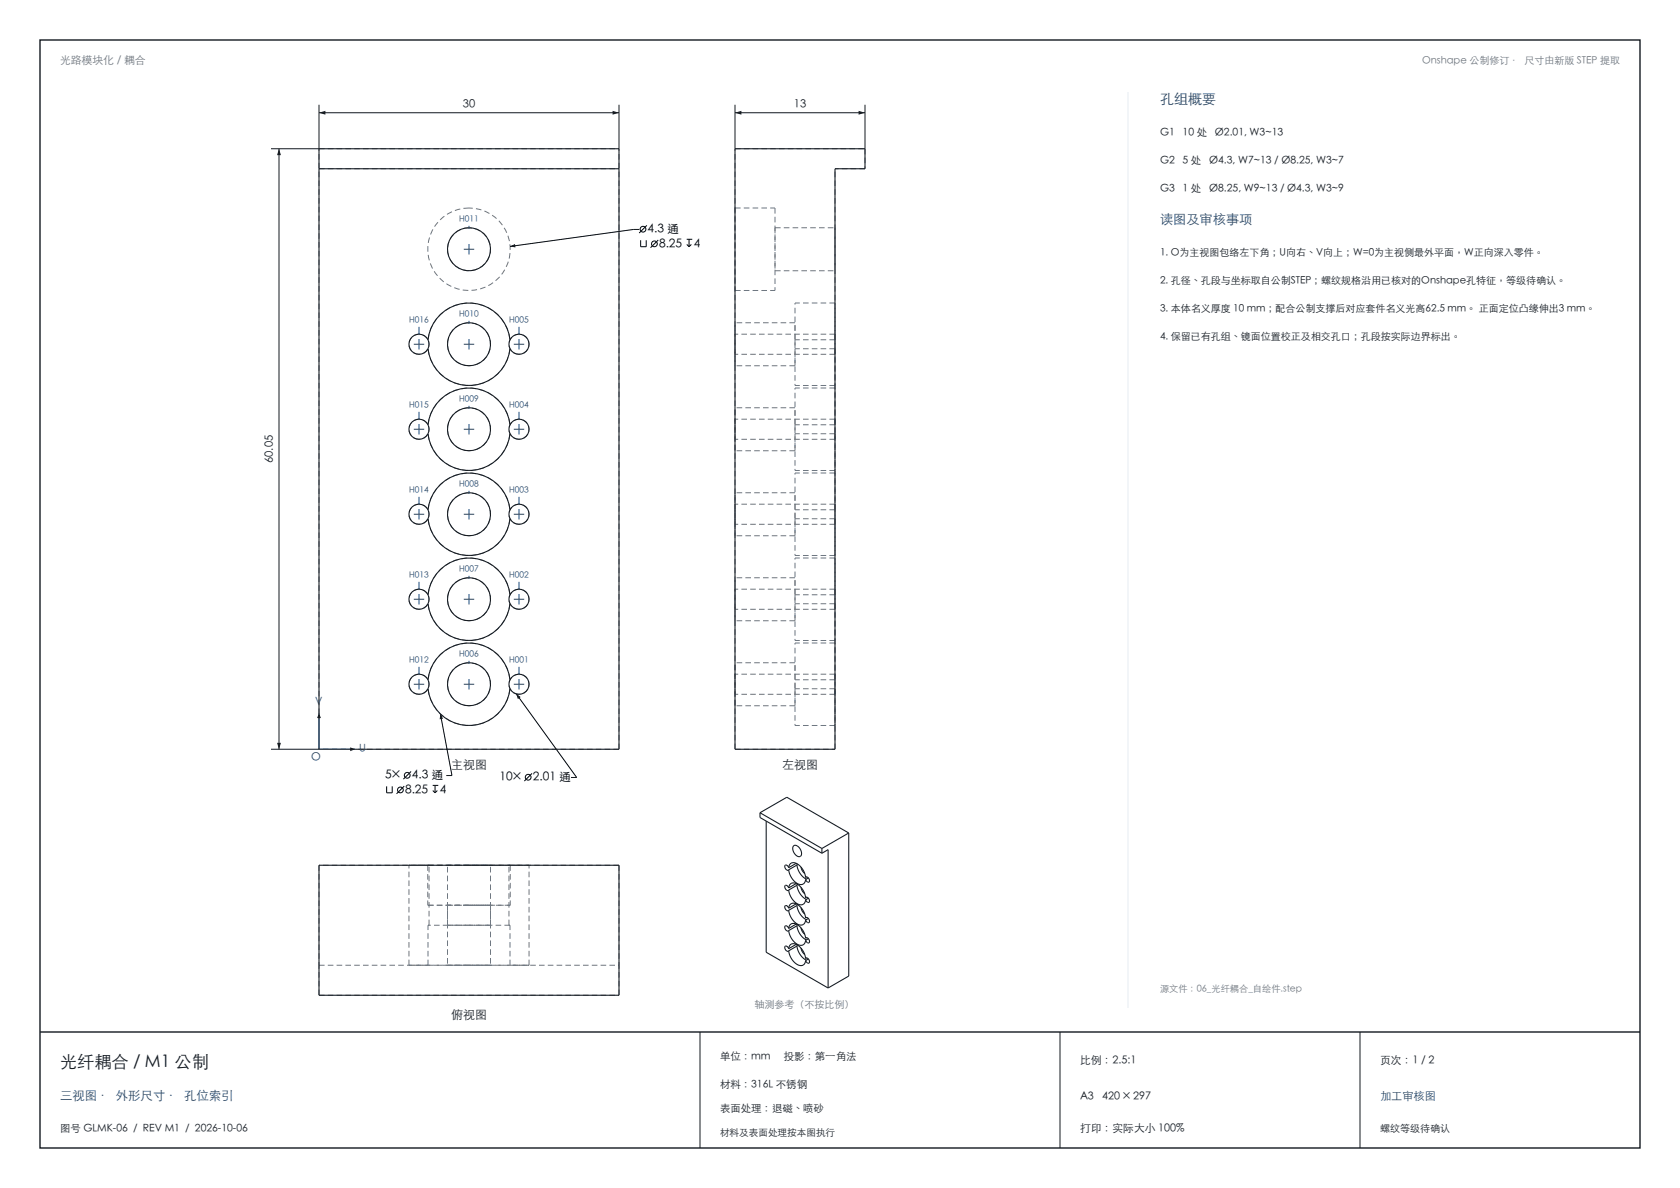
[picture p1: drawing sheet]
<svg xmlns="http://www.w3.org/2000/svg" width="420mm" height="297mm" viewBox="0 0 420 297" stroke-linecap="round" stroke-linejoin="round" font-family="sans-serif">
<path d="M10 10h400v277h-400zM10 258h400" fill="none" stroke="#141a21" stroke-width=".35"/>
<path d="M79.8 26.2v11M79.8 28.2h75M154.8 26.2v11M175 258v29M265 258v29M340 258v29" fill="none" stroke="#141a21" stroke-width=".25"/>
<g fill="none" stroke="#6b7580" stroke-width=".25" stroke-dasharray="1.4 .8" stroke-linecap="butt">
<path d="M79.8 37.2h75M183.8 37.2h32.5M216.3 37.2v5M79.8 42.2h75M117.3 52a10.3 10.3 0 0 0-9.2 15.1 10.3 10.3 0 0 0 17.6 1.2 10.3 10.3 0 0 0-7-16.2l-1.4-.1M117.3 56.9a5.4 5.4 0 0 0-4.9 7.8 5.4 5.4 0 0 0 9.1 .9 5.4 5.4 0 0 0-3.2-8.6l-1-.1M183.8 52v20.6M183.8 52h10M193.8 56.9h15M193.8 56.9v10.8M193.8 52v20.6M208.8 56.9v10.8"/>
<path d="M216.3 42.2h-7.5M183.8 72.6h10M193.8 67.7h15M208.8 75.7h-10M104.8 88.6a2.51 2.51 0 0 1-2.3-3.6 2.51 2.51 0 0 1 4.2-.6 2.51 2.51 0 0 1-1.3 4.1l-.6 .1M107 84.9a10.3 10.3 0 0 1 10.3-9.2 10.3 10.3 0 0 1 10.2 9.2M117.3 91.4a5.4 5.4 0 0 1-4.9-7.7 5.4 5.4 0 0 1 9.1-.9 5.4 5.4 0 0 1-3.2 8.5l-1 .1M127.5 87.2a10.3 10.3 0 0 1-10.2 9.2 10.3 10.3 0 0 1-10.3-9.2M129.8 88.6a2.51 2.51 0 0 1-2.3-3.6 2.51 2.51 0 0 1 4.2-.6 2.51 2.51 0 0 1-1.3 4.1l-.6 .1M183.8 88.6v-5.1M183.8 91.4v-10.7M198.8 87.2v9.2"/>
<path d="M198.8 84.9v-9.2M198.8 91.4h-15M198.8 91.4v-10.7M198.8 84.9v2.3M198.8 80.7h-15M208.8 84.9v-9.2M208.8 84.9v-1.4M208.8 83.5v5.1M208.8 88.6v-1.4M208.8 87.2v9.2M208.8 87.2h-10M208.8 84.9h-10"/>
<path d="M208.8 88.6h-25M208.8 97h-10M208.8 96.4h-10M208.8 83.5h-25M104.8 109.8a2.51 2.51 0 0 1-2.3-3.5 2.51 2.51 0 0 1 4.2-.6 2.51 2.51 0 0 1-1.3 4l-.6 .1M107 106.2a10.3 10.3 0 0 1 10.3-9.2 10.3 10.3 0 0 1 10.2 9.2M117.3 112.7a5.4 5.4 0 0 1-4.9-7.8 5.4 5.4 0 0 1 9.1-.8 5.4 5.4 0 0 1-3.2 8.5l-1 .1M127.5 108.4a10.3 10.3 0 0 1-10.2 9.2 10.3 10.3 0 0 1-10.3-9.2M129.8 109.8a2.51 2.51 0 0 1-2.3-3.5 2.51 2.51 0 0 1 4.2-.6 2.51 2.51 0 0 1-1.3 4l-.6 .1M183.8 109.8v-5M183.8 112.7v-10.8M198.8 108.4v9.2"/>
<path d="M198.8 106.2v-9.2M198.8 112.7h-15M198.8 112.7v-10.8M198.8 106.2v2.2M198.8 101.9h-15M208.8 106.2v-9.2M208.8 106.2v-1.4M208.8 104.8v5M208.8 109.8v-1.4M208.8 108.4v9.2M208.8 108.4h-10M208.8 106.2h-10"/>
<path d="M208.8 109.8h-25M208.8 118.2h-10M208.8 117.6h-10M208.8 104.8h-25M104.8 131.1a2.51 2.51 0 0 1-2.3-3.6 2.51 2.51 0 0 1 4.2-.6 2.51 2.51 0 0 1-1.3 4.1l-.6 .1M107 127.4a10.3 10.3 0 0 1 10.3-9.2 10.3 10.3 0 0 1 10.2 9.2M117.3 133.9a5.4 5.4 0 0 1-4.9-7.7 5.4 5.4 0 0 1 9.1-.9 5.4 5.4 0 0 1-3.2 8.5l-1 .1M127.5 129.7a10.3 10.3 0 0 1-10.2 9.2 10.3 10.3 0 0 1-10.3-9.2M129.8 131.1a2.51 2.51 0 0 1-2.3-3.6 2.51 2.51 0 0 1 4.2-.6 2.51 2.51 0 0 1-1.3 4.1l-.6 .1M183.8 131.1v-5.1M183.8 133.9v-10.7M198.8 127.4v-9.2"/>
<path d="M198.8 129.7v9.2M198.8 133.9h-15M198.8 133.9v-10.7M198.8 129.7v-2.3M198.8 123.2h-15M208.8 129.7v9.2M208.8 129.7v1.4M208.8 131.1v-5.1M208.8 126v1.4M208.8 127.4v-9.2M208.8 127.4h-10M208.8 129.7h-10"/>
<path d="M208.8 131.1h-25M208.8 139.5h-10M208.8 138.9h-10M208.8 126h-25M104.8 152.3a2.51 2.51 0 0 1-2.3-3.5 2.51 2.51 0 0 1 4.2-.6 2.51 2.51 0 0 1-1.3 4l-.6 .1M107 148.7a10.3 10.3 0 0 1 10.3-9.2 10.3 10.3 0 0 1 10.2 9.2M117.3 155.2a5.4 5.4 0 0 1-4.9-7.8 5.4 5.4 0 0 1 9.1-.8 5.4 5.4 0 0 1-3.2 8.5l-1 .1M127.5 150.9a10.3 10.3 0 0 1-10.2 9.2 10.3 10.3 0 0 1-10.3-9.2M129.8 152.3a2.51 2.51 0 0 1-2.3-3.5 2.51 2.51 0 0 1 4.2-.6 2.51 2.51 0 0 1-1.3 4l-.6 .1M183.8 152.3v-5M183.8 155.2v-10.8M198.8 150.9v9.2"/>
<path d="M198.8 148.7v-9.2M198.8 155.2h-15M198.8 155.2v-10.8M198.8 148.7v2.2M198.8 144.4h-15M208.8 148.7v-9.2M208.8 148.7v-1.4M208.8 147.3v5M208.8 152.3v-1.4M208.8 150.9v9.2M208.8 150.9h-10M208.8 148.7h-10"/>
<path d="M208.8 152.3h-25M208.8 147.3h-25M104.8 173.6a2.51 2.51 0 0 1-2.3-3.6 2.51 2.51 0 0 1 4.2-.6 2.51 2.51 0 0 1-1.3 4.1l-.6 .1M107 169.9a10.3 10.3 0 0 1 10.3-9.1 10.3 10.3 0 0 1 10.2 9.1M117.3 176.4a5.4 5.4 0 0 1-4.9-7.7 5.4 5.4 0 0 1 9.1-.9 5.4 5.4 0 0 1-3.2 8.5l-1 .1M127.5 172.2a10.3 10.3 0 0 1-10.2 9.2 10.3 10.3 0 0 1-10.3-9.2M129.8 173.6a2.51 2.51 0 0 1-2.3-3.6 2.51 2.51 0 0 1 4.2-.6 2.51 2.51 0 0 1-1.3 4.1l-.6 .1M183.8 173.6v-5.1M183.8 176.4v-10.7M198.8 169.9v-9.2M198.8 172.2v9.2M198.8 176.4h-15"/>
<path d="M198.8 176.4v-10.7M198.8 172.2v-2.3M198.8 165.7h-15M208.8 172.2v9.2M208.8 172.2v1.4M208.8 173.6v-5.1M208.8 168.5v1.4M208.8 169.9v-9.2M208.8 169.9h-10M208.8 172.2h-10M208.8 173.6h-25M208.8 160.1h-10"/>
<path d="M208.8 160.7h-10M208.8 168.5h-25M79.8 187.3v-150.1M154.8 187.3v-150.1M154.8 187.3h-75M183.8 187.3h25M183.8 187.3v-150.1M208.8 187.3v-145.1M208.8 181.4h-10M79.8 216.3v25M102.2 216.3h5.1M104.8 216.3h-2.6"/>
<path d="M106.9 216.3h20.7M106.9 216.3v10M107.3 216.3h-2.5M111.9 216.3h10.7M117.3 216.3h-10.4M117.3 216.3h-5.4M122.6 216.3h-5.3M127.2 216.3h5.1M127.6 216.3h-10.3M127.6 216.3v10M129.8 216.3h-2.6M132.3 216.3h-2.5"/>
<path d="M154.8 216.3v25M154.8 216.3h-75M106.9 226.3h20.7M107 231.3h.3M107.3 231.3v-15M111.9 231.3h10.7M111.9 226.3h10.7M111.9 231.3v-15M111.9 226.3v15M117.3 231.3h-5.4M117.3 226.3h-5.4M117.3 226.3h-10.4"/>
<path d="M122.6 231.3h-5.3M122.6 226.3h-5.3M122.6 231.3v-15M122.6 226.3v15M127.2 231.3v-15M127.5 231.3h-20.5M127.5 231.3h-.3M127.6 226.3h-10.3M79.8 241.3h75M79.8 248.8v-7.5M79.8 248.8h75M102.2 241.3h4.8"/>
<path d="M102.2 241.3v-25M104.8 241.3h-2.6M107 241.3h20.5M107 241.3h-2.2M107 241.3v-10M111.9 241.3h10.7M117.3 241.3h-5.4M122.6 241.3h-5.3M127.5 241.3h4.8M127.5 241.3v-10M129.8 241.3h-2.3M132.3 241.3h-2.5"/>
<path d="M132.3 241.3v-25M154.8 248.8v-7.5"/>
</g>
<g fill="none" stroke="#141a21" stroke-width=".27">
<path d="M79.8 37.2h75v150.1h-75zM183.8 37.2h32.5v5h-7.5v145.1h-25zM79.8 42.2h75M107 84.9a10.3 10.3 0 0 1 10.3-9.2 10.3 10.3 0 0 1 10.2 9.2M107 87.2a10.3 10.3 0 0 0 10.3 9.2 10.3 10.3 0 0 0 10.2-9.2M107 84.9a2.51 2.51 0 0 0-3.8-.8 2.51 2.51 0 0 0 0 3.9 2.51 2.51 0 0 0 3.8-.8M107 84.9a2.51 2.51 0 0 1 0 2.3M127.5 84.9a2.51 2.51 0 0 1 3.8-.8 2.51 2.51 0 0 1 0 3.9 2.51 2.51 0 0 1-3.8-.8M127.5 84.9a2.51 2.51 0 0 0 0 2.3M107 106.2a10.3 10.3 0 0 1 10.3-9.2 10.3 10.3 0 0 1 10.2 9.2M107 108.4a10.3 10.3 0 0 0 10.3 9.2 10.3 10.3 0 0 0 10.2-9.2M107 106.2a2.51 2.51 0 0 0-3.8-.8 2.51 2.51 0 0 0 0 3.9 2.51 2.51 0 0 0 3.8-.9"/>
<path d="M107 106.2a2.51 2.51 0 0 1 0 2.2M127.5 106.2a2.51 2.51 0 0 1 3.8-.8 2.51 2.51 0 0 1 0 3.9 2.51 2.51 0 0 1-3.8-.9M127.5 106.2a2.51 2.51 0 0 0 0 2.2M107 129.7a10.3 10.3 0 0 0 10.3 9.2 10.3 10.3 0 0 0 10.2-9.2M107 127.4a2.51 2.51 0 0 0-3.8-.8 2.51 2.51 0 0 0 0 3.9 2.51 2.51 0 0 0 3.8-.8M107 127.4a10.3 10.3 0 0 1 10.3-9.2 10.3 10.3 0 0 1 10.2 9.2M107 127.4a2.51 2.51 0 0 1 0 2.3M127.5 127.4a2.51 2.51 0 0 1 3.8-.8 2.51 2.51 0 0 1 0 3.9 2.51 2.51 0 0 1-3.8-.8M127.5 127.4a2.51 2.51 0 0 0 0 2.3M107 148.7a10.3 10.3 0 0 1 10.3-9.2 10.3 10.3 0 0 1 10.2 9.2M107 150.9a10.3 10.3 0 0 0 10.3 9.2 10.3 10.3 0 0 0 10.2-9.2M107 148.7a2.51 2.51 0 0 0-3.8-.8 2.51 2.51 0 0 0 0 3.9 2.51 2.51 0 0 0 3.8-.9"/>
<path d="M107 148.7a2.51 2.51 0 0 1 0 2.2M127.5 148.7a2.51 2.51 0 0 1 3.8-.8 2.51 2.51 0 0 1 0 3.9 2.51 2.51 0 0 1-3.8-.9M127.5 148.7a2.51 2.51 0 0 0 0 2.2M107 172.2a10.3 10.3 0 0 0 10.3 9.2 10.3 10.3 0 0 0 10.2-9.2M107 169.9a2.51 2.51 0 0 0-3.8-.8 2.51 2.51 0 0 0 0 3.9 2.51 2.51 0 0 0 3.8-.8M107 169.9a10.3 10.3 0 0 1 10.3-9.1 10.3 10.3 0 0 1 10.2 9.1M107 169.9a2.51 2.51 0 0 1 0 2.3M127.5 169.9a2.51 2.51 0 0 1 3.8-.8 2.51 2.51 0 0 1 0 3.9 2.51 2.51 0 0 1-3.8-.8M127.5 169.9a2.51 2.51 0 0 0 0 2.3M79.8 216.3h75v32.5h-75z"/>
<circle cx="117.3" cy="62.3" r="5.4"/>
<circle cx="117.3" cy="86.1" r="5.4"/>
<circle cx="117.3" cy="107.3" r="5.4"/>
<circle cx="117.3" cy="128.6" r="5.4"/>
<circle cx="117.3" cy="149.8" r="5.4"/>
<circle cx="117.3" cy="171.1" r="5.4"/>
</g>
<g fill="#141a21">
<path d="M79.8 28.2l1.6-.5v1z"/>
<path d="M153.2 27.7l1.6 .5-1.6 .5z"/>
</g>
<path d="M67.8 37.2h12M69.8 37.2v150.1M67.8 187.3h12" fill="none" stroke="#141a21" stroke-width=".25"/>
<g fill="#141a21">
<path d="M69.3 185.7h.9l-.4 1.6z"/>
<path d="M69.8 37.2l.4 1.6h-.9z"/>
</g>
<path d="M183.8 26.2v11M183.8 28.2h32.5M216.3 26.2v11" fill="none" stroke="#141a21" stroke-width=".25"/>
<g fill="#141a21">
<path d="M183.8 28.2l1.6-.5v1z"/>
<path d="M214.7 27.7l1.6 .5-1.6 .5z"/>
</g>
<path d="M79.8 178.3v9h9" fill="none" stroke="#144578" stroke-width=".25"/>
<g fill="#141a21">
<path d="M87.6 186.8l1.2 .5-1.2 .5z"/>
<path d="M79.8 178.3l.4 1.2h-.9z"/>
</g>
<g fill="none" stroke="#144578" stroke-width=".25">
<path d="M116 62.3h2.6M117.3 61v2.6M103.5 86.1h2.6M104.8 84.8v2.6M116 86.1h2.6M117.3 84.8v2.6M128.5 86.1h2.6M129.8 84.8v2.6M103.5 107.3h2.6M104.8 106v2.6M116 107.3h2.6M117.3 106v2.6"/>
<path d="M128.5 107.3h2.6M129.8 106v2.6M103.5 128.6h2.6M104.8 127.3v2.6M116 128.6h2.6M117.3 127.3v2.6M128.5 128.6h2.6M129.8 127.3v2.6M103.5 149.8h2.6M104.8 148.5v2.6M116 149.8h2.6M117.3 148.5v2.6"/>
<path d="M128.5 149.8h2.6M129.8 148.5v2.6M103.5 171.1h2.6M104.8 169.8v2.6M116 171.1h2.6M117.3 165.2v.5M117.3 169.8v2.6M128.5 171.1h2.6M129.8 169.8v2.6"/>
</g>
<circle cx="117.3" cy="165.7" r=".23" fill="#144578"/>
<path d="M117.3 144v.4" fill="none" stroke="#144578" stroke-width=".25"/>
<circle cx="117.3" cy="144.4" r=".23" fill="#144578"/>
<path d="M117.3 122.7v.5" fill="none" stroke="#144578" stroke-width=".25"/>
<circle cx="117.3" cy="123.2" r=".23" fill="#144578"/>
<path d="M117.3 101.5v.4" fill="none" stroke="#144578" stroke-width=".25"/>
<circle cx="117.3" cy="101.9" r=".23" fill="#144578"/>
<path d="M117.3 80.2v.5" fill="none" stroke="#144578" stroke-width=".25"/>
<circle cx="117.3" cy="80.7" r=".23" fill="#144578"/>
<path d="M129.8 166.7v1.8" fill="none" stroke="#144578" stroke-width=".25"/>
<circle cx="129.8" cy="168.5" r=".23" fill="#144578"/>
<path d="M129.8 145.5v1.8" fill="none" stroke="#144578" stroke-width=".25"/>
<circle cx="129.8" cy="147.3" r=".23" fill="#144578"/>
<path d="M129.8 124.2v1.8" fill="none" stroke="#144578" stroke-width=".25"/>
<circle cx="129.8" cy="126" r=".23" fill="#144578"/>
<path d="M129.8 103v1.8" fill="none" stroke="#144578" stroke-width=".25"/>
<circle cx="129.8" cy="104.8" r=".23" fill="#144578"/>
<path d="M129.8 81.7v1.8" fill="none" stroke="#144578" stroke-width=".25"/>
<circle cx="129.8" cy="83.5" r=".23" fill="#144578"/>
<path d="M104.8 166.7v1.8" fill="none" stroke="#144578" stroke-width=".25"/>
<circle cx="104.8" cy="168.5" r=".23" fill="#144578"/>
<path d="M104.8 145.5v1.8" fill="none" stroke="#144578" stroke-width=".25"/>
<circle cx="104.8" cy="147.3" r=".23" fill="#144578"/>
<path d="M104.8 124.2v1.8" fill="none" stroke="#144578" stroke-width=".25"/>
<circle cx="104.8" cy="126" r=".23" fill="#144578"/>
<path d="M104.8 103v1.8" fill="none" stroke="#144578" stroke-width=".25"/>
<circle cx="104.8" cy="104.8" r=".23" fill="#144578"/>
<path d="M104.8 81.7v1.8" fill="none" stroke="#144578" stroke-width=".25"/>
<circle cx="104.8" cy="83.5" r=".23" fill="#144578"/>
<path d="M117.3 56.5v.4" fill="none" stroke="#144578" stroke-width=".25"/>
<circle cx="117.3" cy="56.9" r=".23" fill="#144578"/>
<g fill="none" stroke="#141a21" stroke-width=".27">
<path d="M190 203.2v1.2l15.5 8.9M190 203.2l6.7-3.9 15.5 8.9M190 203.2l15.5 8.9M191.5 205.3v32.8l15.5 8.9M197.2 216.9l.2-.7a1.39 1.39 0 0 1 2.3 0 4.9 4.9 0 0 1 1.7 3.2M197.2 217.5a4.1 4.1 0 0 0 3.1 3.7l.7-.4 .4-.9M197.2 216.9a.55 .55 0 0 0-.4-.6 .55 .55 0 0 0-.6 .2 .72 .72 0 0 0 .1 .8 .72 .72 0 0 0 .9 .2M198.4 211.5a1.14 1.14 0 0 1 1.6 .7l.2 .4a.87 .87 0 0 1 .2 1 .87 .87 0 0 1-.9 .5 2.08 2.08 0 0 1-1.1-2.6zM199.1 215.8l-1.9 1.1M199.2 216.3a4.6 4.6 0 0 0 2.4 3.5M199.2 216.3l-2 1.2M199.3 215.9l-.1 .4"/>
<path d="M200.3 216.8l.3 .9 .6 .7M201.4 219.4a.7 .7 0 0 1 .8 .3 .7 .7 0 0 1-.1 .9l-.7-.7M201.6 219.2l-.2 .2M202.1 219.5l-.7 .4M205.5 213.3l1.5-.9v34.6M205.5 212.1v1.2M212.2 208.2l-6.7 3.9M212.2 208.2v35.8l-5.2 3M197.2 222l.2-.7a1.39 1.39 0 0 1 2.3 0 4.9 4.9 0 0 1 1.7 3.1M197.2 222.5a4.1 4.1 0 0 0 3.1 3.7l.7-.3 .4-.9M197.2 222a.55 .55 0 0 0-.4-.6 .55 .55 0 0 0-.6 .2 .72 .72 0 0 0 .1 .8 .72 .72 0 0 0 .9 .1M197.2 227.6a4.1 4.1 0 0 0 3.1 3.7l.7-.3 .4-1"/>
<path d="M197.2 227a.55 .55 0 0 0-.4-.5 .55 .55 0 0 0-.6 .1 .72 .72 0 0 0 .1 .9 .72 .72 0 0 0 .9 .1M197.2 227l.2-.6a1.39 1.39 0 0 1 2.3 0 4.9 4.9 0 0 1 1.7 3.1M197.2 237.7a4.1 4.1 0 0 0 3.1 3.7l.7-.3 .4-1M197.2 237.2a.55 .55 0 0 0-.4-.6 .55 .55 0 0 0-.6 .2 .72 .72 0 0 0 .1 .8 .72 .72 0 0 0 .9 .1M197.2 237.2l.2-.7a1.39 1.39 0 0 1 2.3 0 4.9 4.9 0 0 1 1.7 3.1M197.2 232.1l.2-.7a1.39 1.39 0 0 1 2.3 0 4.9 4.9 0 0 1 1.7 3.2M197.2 232.6a4.1 4.1 0 0 0 3.1 3.7l.7-.3 .4-.9M197.2 232.1a.55 .55 0 0 0-.4-.6 .55 .55 0 0 0-.6 .2 .72 .72 0 0 0 .1 .8 .72 .72 0 0 0 .9 .1M199.1 231l-1.9 1.1M199.1 236.1l-1.9 1.1M199.1 226l-1.9 1M199.1 220.9l-1.9 1.1"/>
<path d="M199.2 231.5a4.6 4.6 0 0 0 2.4 3.5M199.2 236.5a4.6 4.6 0 0 0 2.4 3.5M199.2 226.4a4.6 4.6 0 0 0 2.4 3.5M199.2 221.3a4.6 4.6 0 0 0 2.4 3.6M199.2 231.5l-2 1.1M199.2 236.5l-2 1.2M199.2 226.4l-2 1.2M199.2 221.3l-2 1.2M199.3 231.1l-.1 .4M199.3 236.2l-.1 .3M199.3 226.1l-.1 .3M199.3 221l-.1 .3"/>
<path d="M200.3 232l.3 .9 .6 .7M200.3 237l.3 .9 .6 .7M200.3 226.9l.3 .9 .6 .7M200.3 221.8l.3 .9 .6 .7M201.4 224.4a.7 .7 0 0 1 .8 .3 .7 .7 0 0 1-.1 .9l-.7-.6M201.4 229.5a.7 .7 0 0 1 .8 .3 .7 .7 0 0 1-.1 .9l-.7-.7M201.4 239.6a.7 .7 0 0 1 .8 .3 .7 .7 0 0 1-.1 .9l-.7-.7M201.4 234.6a.7 .7 0 0 1 .8 .3 .7 .7 0 0 1-.1 .9l-.7-.7M201.6 234.4l-.2 .2M201.6 239.5l-.2 .1M201.6 229.4l-.2 .1M201.6 224.3l-.2 .1"/>
<path d="M202.1 234.7l-.7 .4M202.1 239.7l-.7 .4M202.1 229.6l-.7 .4M202.1 224.6l-.7 .4"/>
</g>
<path d="M282 23v229" fill="none" stroke="#e6edf2" stroke-width=".25"/>
<g fill="none" stroke="#000" stroke-width=".25">
<path d="M159.8 57.4h-1.4l-30.9 4.2M161.7 56.3l-1.9 2M171.7 59.8h1.4M172.3 59.8v1.9M160.2 60.1v1.6h1.4v-1.6M164.6 60l-2 1.9M171.7 61.1l.6 .6M172.8 61.1l-.5 .6M110.1 178.5l2.9 15.4h-1.4M129.1 173.5l15.1 20.9h-1.4M96.7 196.6v1.6h1.4v-1.6M101.1 196.5l-2 1.9"/>
<path d="M102.8 192.9l-2 1.9M108.2 196.3h1.4M108.2 197.6l.6 .6M108.8 196.3v1.9M109.3 197.6l-.5 .6M133 193.4l-1.9 1.9"/>
<circle cx="160.8" cy="57.3" r=".72"/>
<circle cx="163.6" cy="61" r=".72"/>
<circle cx="100.1" cy="197.5" r=".72"/>
<circle cx="101.8" cy="193.8" r=".72"/>
<circle cx="132" cy="194.3" r=".72"/>
</g>
<path d="M127.5 61.6l1.2-.6 .2 .9zM110.1 178.5l.7 1.2-.9 .1zM129.1 173.5l1.1 .8-.7 .5z" fill="#000"/>
<text font-size="4.3" fill="#141a21" x="15" y="267">光纤耦合 / M1 公制</text>
<text font-size="3.5" fill="#144578" x="290" y="26">孔组概要</text>
<text font-size="3.3" fill="#144578" x="290" y="56">读图及审核事项</text>
<text font-size="3.1" fill="#144578" x="15" y="275">三视图 · 外形尺寸 · 孔位索引</text>
<g font-size="3">
<text x="161.9" y="58.3">4.3 通</text>
<text x="164.8" y="61.9">8.25</text>
<text x="173.4" y="61.9">4</text>
<text x="96.3" y="194.8">5×</text>
<text x="103" y="194.8">4.3 通</text>
<text x="124.9" y="195.3">10×</text>
<text x="133.2" y="195.3">2.01 通</text>
<text x="101.3" y="198.4">8.25</text>
<text x="109.9" y="198.4">4</text>
</g>
<g font-size="3" fill="#141a21">
<text x="112.8" y="192.3">主视图</text>
<text x="195.5" y="192.3">左视图</text>
<text x="112.8" y="254.8">俯视图</text>
</g>
<g font-size="2.8" fill="#141a21">
<text x="115.7" y="26.9">30</text>
<text x="198.4" y="26.9">13</text>
<text x="68.4" y="115.7" transform="rotate(-90 68.4 115.7)">60.05</text>
</g>
<g font-size="2.8" fill="#144578">
<text x="77.8" y="190.3">O</text>
<text x="345" y="275">加工审核图</text>
</g>
<text font-size="2.7" fill="#6b7580" x="15" y="16">光路模块化 / 耦合</text>
<g font-size="2.7" fill="#141a21">
<text x="270" y="266">比例：2.5:1</text>
<text x="345" y="266">页次：1 / 2</text>
<text x="270" y="275">A3</text>
<text x="275.5" y="275">420 × 297</text>
<text x="270" y="283">打印：实际大小 100%</text>
</g>
<g font-size="2.6" fill="#141a21">
<text x="290" y="34">G1</text>
<text x="295.7" y="34">10 处</text>
<text x="303.7" y="34">Ø2.01, W3~13</text>
<text x="290" y="41">G2</text>
<text x="295.7" y="41">5 处</text>
<text x="302.3" y="41">Ø4.3, W7~13 / Ø8.25, W3~7</text>
<text x="290" y="48">G3</text>
<text x="295.7" y="48">1 处</text>
<text x="302.3" y="48">Ø8.25, W9~13 / Ø4.3, W3~9</text>
<text x="180" y="265">单位：mm</text>
<text x="195.9" y="265">投影：第一角法</text>
<text x="180" y="272">材料：316L 不锈钢</text>
<text x="180" y="278">表面处理：退磁、喷砂</text>
<text x="15" y="283">图号 GLMK-06 / REV M1 / 2026-10-06</text>
</g>
<g font-size="2.6" fill="#144578">
<text x="78.8" y="176.3">V</text>
<text x="89.8" y="188.1">U</text>
</g>
<g font-size="2.5" fill="#6b7580">
<text x="355.5" y="16">Onshape 公制修订 · 尺寸由新版 STEP 提取</text>
<text x="188.6" y="252">轴测参考（不按比例）</text>
</g>
<g font-size="2.5" fill="#141a21">
<text x="290" y="64">1. O为主视图包络左下角；U向右、V向上；W=0为主视侧最外平面，W正向深入零件。</text>
<text x="290" y="71">2. 孔径、孔段与坐标取自公制STEP；螺纹规格沿用已核对的Onshape孔特征，等级待确认。</text>
<text x="290" y="78">3. 本体名义厚度 10 mm；配合公制支撑后对应套件名义光高62.5 mm。 正面定位凸缘伸出3 mm。</text>
<text x="290" y="85">4. 保留已有孔组、镜面位置校正及相交孔口；孔段按实际边界标出。</text>
<text x="345" y="283">螺纹等级待确认</text>
</g>
<text font-size="2.4" fill="#141a21" x="180" y="284">材料及表面处理按本图执行</text>
<text font-size="2.3" fill="#6b7580" x="290" y="248">源文件：06_光纤耦合_自绘件.step</text>
<g font-size="2.1" fill="#144578">
<text x="114.8" y="55.6">H011</text>
<text x="102.3" y="80.8">H016</text>
<text x="114.8" y="79.3">H010</text>
<text x="127.3" y="80.8">H005</text>
<text x="114.8" y="100.6">H009</text>
<text x="102.3" y="102.1">H015</text>
<text x="127.3" y="102.1">H004</text>
<text x="102.3" y="123.3">H014</text>
<text x="114.8" y="121.8">H008</text>
<text x="127.3" y="123.3">H003</text>
<text x="114.8" y="143.1">H007</text>
<text x="102.3" y="144.6">H013</text>
<text x="127.3" y="144.6">H002</text>
<text x="102.3" y="165.8">H012</text>
<text x="114.8" y="164.3">H006</text>
<text x="127.3" y="165.8">H001</text>
</g>
</svg>
